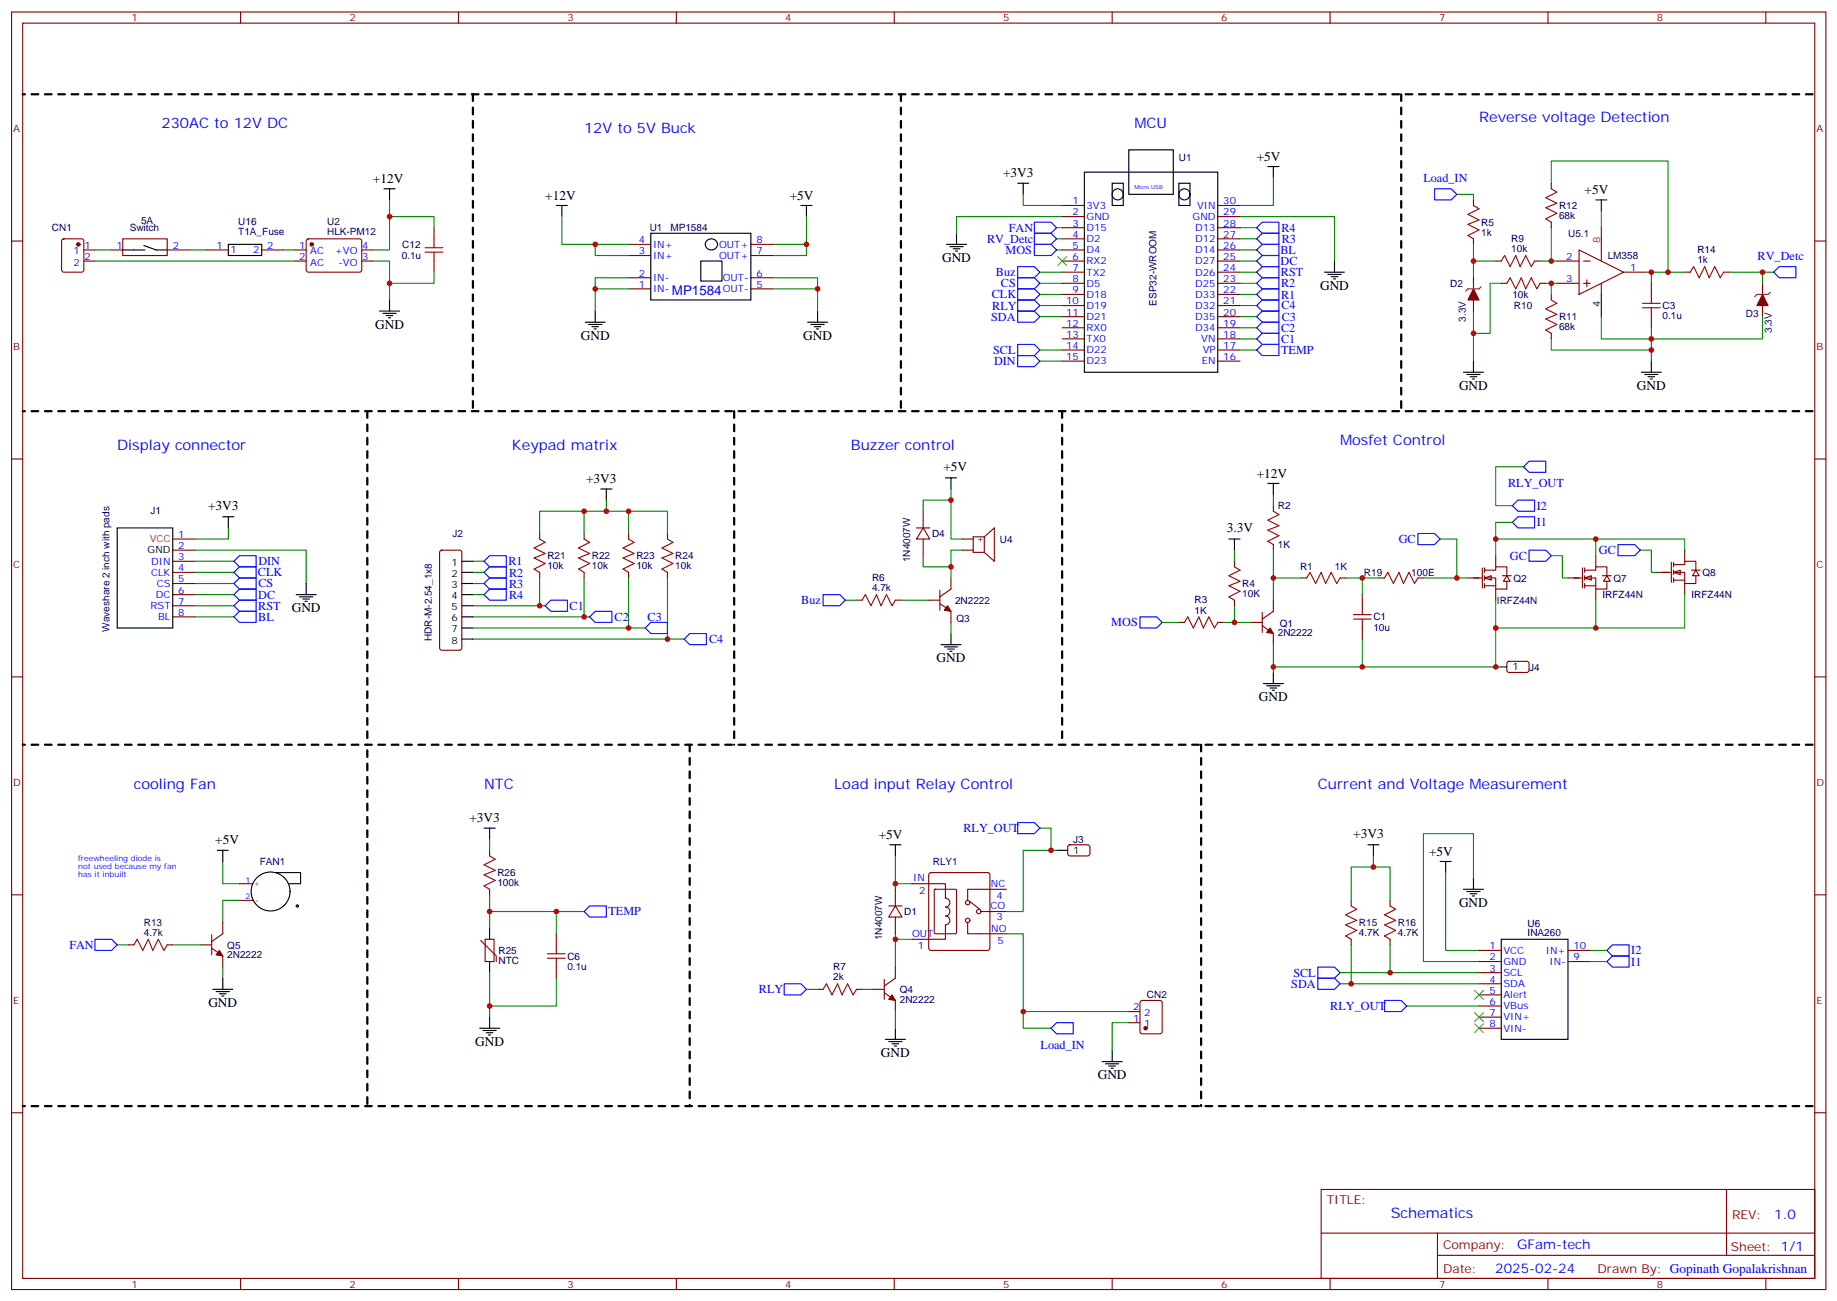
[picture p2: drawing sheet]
<svg xmlns="http://www.w3.org/2000/svg" width="583mm" height="413mm" viewBox="0 0 583 413" stroke-linecap="round" stroke-linejoin="round" font-family="sans-serif">
<g fill="none" stroke="#870000" stroke-width=".35">
<path d="M3.7 3.8h575.7v405.4h-575.7zM7.2 7.3h568.7v398.3h-568.7zM76.3 3.8v3.5M145.5 3.8v3.5M214.6 3.8v3.5M283.8 3.8v3.5M352.9 3.8v3.5M422.1 3.8v3.5M491.2 3.8v3.5M560.4 3.8v3.5M3.7 76.5h3.5M65.4 79.3h7.1"/>
<path d="M83 79.3h7.1M93.6 79.3h3.6M97.4 76l.5-.2h16.5l.4 .7-.1 9.4-.6 .5-16.5-.1-.4-.6v-9.2zM114.8 79.3h3.5M137.7 72.2v3.6M337 79.3h7.1M337 65.2h7.1M337 68.7h7.1M337 72.2h7.1M337 75.8h7.1M386.4 79.3h7.1M386.4 65.2h7.1"/>
<path d="M386.4 68.7h7.1M386.4 72.2h7.1M386.4 75.8h7.1M575.9 76.5h3.5M93.6 82.8h3.6M114.8 82.8h3.5M137.7 82.8v3.6M337 82.8h7.1M337 86.4h7.1M337 89.9h7.1M337 93.4h7.1M337 96.9h7.1"/>
<path d="M386.4 82.8h7.1M386.4 86.4h7.1M386.4 89.9h7.1M386.4 93.4h7.1M386.4 96.9h7.1M337 100.5h7.1M337 104h7.1M337 107.5h7.1M337 111.1h7.1M337 114.6h7.1M386.4 100.5h7.1M386.4 104h7.1"/>
<path d="M386.4 107.5h7.1M386.4 111.1h7.1M386.4 114.6h7.1M3.7 145.6h3.5M575.9 145.6h3.5M54.8 171h7.1M54.8 174.6h7.1M54.8 178.1h7.1M139.7 174.8l.5-.2h5.6l.5 .2 .2 .5v30.3l-.2 .5-.5 .2h-5.6l-.5-.2-.2-.5v-30.3zM171.2 169.3v1.7M185.3 169.3v1.7M199.5 169.3v1.7"/>
<path d="M211.8 169.3v1.7M54.8 181.6h7.1M54.8 185.1h7.1M54.8 188.7h7.1M54.8 192.2h7.1M54.8 195.7h7.1M171.2 181.6v1.8M185.3 181.6v1.8M199.5 181.6v1.8M211.8 181.6v1.8M397 197.5h3.5M400.5 198.5l3.6 2.5v3.5"/>
<path d="M400.5 194.3v6.4M404.1 190.4v3.6l-3.6 2.4M3.7 214.8h3.5M575.9 214.8h3.5M3.7 283.9h3.5M575.9 283.9h3.5M3.7 353.1h3.5M575.9 353.1h3.5M419.2 377.4h156.7v28.2h-156.7zM547.9 377.4v20.9M419.3 391.2h156.4M456.2 398.3h119.5"/>
<path d="M456.2 391.2v14.2M76.3 405.6v3.6M145.5 405.6v3.6M214.6 405.6v3.6M283.8 405.6v3.6M352.9 405.6v3.6M422.1 405.6v3.6M491.2 405.6v3.6M560.4 405.6v3.6"/>
</g>
<g fill="none" stroke="#008700" stroke-width=".35">
<path d="M404.1 56.4v8.8h-10.6M90.1 79.3h3.5M123.6 63.4v15.9h-5.3M324.7 61.7v3.5h12.3M335.3 72.2h1.7M337 68.7h-33.5v5.3M393.5 68.7h30v14.1M393.5 79.3h5.3M393.5 72.2h5.3M393.5 75.8h5.3M118.3 82.8h5.3v12.4M330 93.4h7"/>
<path d="M330 89.9h7M393.5 93.4h5.3M393.5 89.9h5.3M393.5 82.8h5.3M393.5 86.4h5.3M393.5 96.9h5.3M330 114.6h7M393.5 104h5.3M393.5 100.5h5.3M192.4 158.7v3.5M61.9 174.6h35.3v10.5M61.9 178.1h12.3"/>
<path d="M72.5 167.5v3.5h-10.6M150.1 178.1h3.5M171.2 169.3v-7.1h14.1v7.1M185.3 162.2h14.2v7.1M199.5 162.2h12.3v7.1M61.9 195.7h12.3M61.9 192.2h12.3M61.9 188.7h12.3M61.9 185.1h12.3M61.9 181.6h12.3M150.1 199.2h54.7M150.1 195.7h35.2"/>
<path d="M150.1 192.2h22.9M150.1 188.7h3.5M150.1 185.1h3.5M150.1 181.6h3.5M171.2 183.4v8.8M185.3 183.4v12.3h1.8M199.5 183.4v15.8M211.8 183.4v19.4M150.1 202.8h67"/>
</g>
<path d="M134.9 78.6h5.6M137.7 75.8v2.8M134.9 80h5.6M137.7 80v2.8M171.2 171l1.8 1.1-3.5 1.7 3.5 1.8-3.5 1.4 3.5 1.8-3.5 1.8 1.7 1M185.3 171l1.8 1.1-3.5 1.7 3.5 1.8-3.5 1.4 3.5 1.8-3.5 1.8 1.7 1M199.5 171l1.7 1.1-3.5 1.7 3.5 1.8-3.5 1.4 3.5 1.8-3.5 1.8 1.8 1M211.8 171l1.8 1.1-3.6 1.7 3.6 1.8-3.6 1.4 3.6 1.8-3.6 1.8 1.8 1" fill="none" stroke="#a10000" stroke-width=".35"/>
<g fill="none" stroke="#000" stroke-width=".35">
<path d="M121.8 59.9h3.6M123.6 59.9v3.5M322.9 58.1h3.6M324.7 58.1v3.6M344.1 54.6h42.3v63.5h-42.3zM352.9 58.1h3.5v7.1h-3.5zM358.2 47.6h14.1v14.1h-14.1zM374.1 58.1h3.5v7.1h-3.5zM402.3 52.8h3.5M404.1 52.8v3.6M72.5 77.5h10.5v3.6h-10.5zM300.4 77.5h6.3"/>
<path d="M301.4 78.2h4.2M302.5 79h2.1M303.2 79.7h.7M303.5 74v3.5M120.4 98.7h6.4M121.5 99.4h4.2M123.6 95.2v3.5M420.3 86.4h6.3M421.4 87.1h4.2M422.4 87.8h2.1M423.1 88.5h.7M423.5 82.8v3.6"/>
<path d="M122.6 100.1h2.1M123.3 100.8h.7M190.6 155.2h3.6M192.4 155.2v3.5M37.2 167.5h17.6v31.7h-17.6zM70.7 164h3.5M72.5 164v3.5M146.5 178.1h3.6M94 188.7h6.3M95 189.4h4.3M96.1 190.1h2.1M96.8 190.8h.7"/>
<path d="M97.2 185.1v3.6M146.5 181.6h3.6M146.5 185.1h3.6M146.5 188.7h3.6M146.5 192.2h3.6M146.5 195.7h3.6M146.5 199.2h3.6M146.5 202.8h3.6"/>
<circle cx="354.7" cy="61.7" r="1.76"/>
<circle cx="375.8" cy="61.7" r="1.76"/>
</g>
<g fill="none" stroke="#00f" stroke-width=".35">
<path d="M400.5 77.5h5.3v3.6h-5.3l-1.7-1.8zM322.9 91.7h5.3l1.8 1.7-1.8 1.8h-5.3zM322.9 88.1h5.3l1.8 1.8-1.8 1.8h-5.3zM400.5 81.1h5.3v3.5h-5.3l-1.7-1.8zM400.5 84.6h5.3v3.5h-5.3l-1.7-1.7zM322.9 112.8h5.3l1.8 1.8-1.8 1.7h-5.3zM398.8 104l1.7-1.8h5.3v3.6h-5.3zM74.2 178.1l1.8-1.8h5.3v3.5h-5.3zM153.6 178.1l1.8-1.8h5.3v3.5h-5.3zM74.2 195.7l1.8-1.7h5.3v3.5h-5.3zM74.2 192.2l1.8-1.8h5.3v3.6h-5.3zM74.2 188.7l1.8-1.8h5.3v3.5h-5.3z"/>
<path d="M74.2 185.1l1.8-1.7h5.3v3.5h-5.3zM74.2 181.6l1.8-1.8h5.3v3.6h-5.3zM153.6 188.7l1.8-1.8h5.3v3.5h-5.3zM153.6 185.1l1.8-1.7h5.3v3.5h-5.3zM153.6 181.6l1.8-1.8h5.3v3.6h-5.3zM173 192.2l1.8-1.8h5.3v3.6h-5.3zM187.1 195.7l1.8-1.7h5.3v3.5h-5.3zM204.8 199.2l1.7-1.7h5.3v3.5h-5.3zM217.1 202.8l1.8-1.8h5.3v3.5h-5.3z"/>
</g>
<g fill="#870000" stroke="#870000" stroke-width=".35">
<path d="M403 199.2l1.1 1.8-2.1-.3z"/>
<circle cx="98.9" cy="77.5" r=".53"/>
</g>
<g fill="#fff" stroke="#870000" stroke-width=".35">
<path d="M471.1 183.4l2.1-.7v1.4z"/>
<path d="M478.2 182.7l1 1.7h-2.1z"/>
</g>
<g fill="none" stroke="#870000" stroke-width=".35">
<path d="M492.3 58.1v1.8M467.6 63.4v1.8M467.6 75.8v1.7M492.3 70.5v1.7M501.1 79.3l14.1 7.1-14.1 7zM508.1 79.3v3.5M467.6 88.1v3.6M467.6 95.2v3.5M474.6 82.8h1.8M476.4 89.9h1.8M487 82.8h1.7M488.7 89.9h1.8"/>
<path d="M492.3 93.4v1.8M494 82.8h7.1M494 89.9h7.1M502.5 82.8h2.1M502.5 89.9h2.1M503.6 88.8v2.1M508.1 89.9v3.5M515.2 86.4h7.1M524 89.9v3.5M534.6 86.4h1.8M546.9 86.4h1.8M559.3 89.9v3.5"/>
<path d="M559.3 96.9v3.6M492.3 105.8v1.7M524 100.5v3.5M305.3 174.6h3.5M305.3 171h3.5M312.3 170.3h-3.5v5h3.5M312.3 170.3v5M312.3 170.3l3.2-2.8v10.6l-3.2-2.8M391.7 178.1v1.7M404.1 160.4v1.8M404.1 172.8v1.8M474.6 176.3v3.5"/>
<path d="M271.8 190.4h1.7M284.1 190.4h1.8M294.7 190.4h3.5M298.2 191.5l3.6 2.5v3.5M298.2 187.3v6.3M301.8 183.4v3.5l-3.6 2.5M374.1 197.5h1.7M386.4 197.5h1.8M391.7 190.4v1.8M412.9 183.4h1.8M425.2 183.4h1.8M432.3 188.7v3.5"/>
<path d="M432.3 199.2v3.6M437.6 183.4h1.7M449.9 183.4h1.8M465.8 183.4h4.6M470.4 180.2v6.3M471.1 180.9h3.5v-1.1h3.6v2.9M471.1 183.4h3.5v3.5h3.6v-2.5M471.1 185.8h3.5M471.1 180.2v1.4M471.1 182.7v1.4M471.1 185.1v1.4M474.6 186.9v3.5"/>
<path d="M476.7 182.7h2.9M478.4 210l.5-.2 5.9 .1 .4 .6-.1 2.4-.6 .5-5.9-.1-.4-.6v-2.2zM155.4 269.8v1.8M294.9 277.1l.5-.2h18l.5 .2 .2 .5v23.2l-.2 .5-.5 .3h-18l-.5-.3-.2-.5v-23.2zM339 268.2l.5-.2 5.9 .1 .5 .6-.1 2.4-.6 .5-6-.1-.4-.6v-2.2zM40.7 299.8h1.8M53.1 299.8h1.7M63.6 299.8h3.6M67.2 296.6v6.4M70.7 292.7v3.6l-3.5 2.4M76 280.4h4.2M76 285.7h4.2"/>
<path d="M152.5 298.4l5 4.9v1.8M154 298h2.8v7.1h-2.8zM155.4 282.2v1.7M176.5 296.3v3.5M282 287.4h4.2M284.1 287.4l2.1 3.6h-4.2zM284.1 282.2v5.2M284.1 291v5.3M289.4 280.4h10.6v4.6a1.41 1.41 0 0 1 1.4 1.4 1.41 1.41 0 0 1-1.4 1.4 1.41 1.41 0 0 1 1.4 1.4 1.41 1.41 0 0 1-1.4 1.4 1.41 1.41 0 0 1 1.4 1.4 1.41 1.41 0 0 1-1.4 1.4v4.6h-10.6M307.1 292.7v3.6h12.3M307.8 286l3.1 2.5M311.3 289.2h8.1"/>
<path d="M319.4 282.2h-12.3v3.5M428.8 285.7v1.7M428.8 298v1.8M441.1 285.7v1.7M441.1 298v1.8M67.2 300.8l3.5 2.5v3.5M176.5 306.8v3.6M259.4 313.9h1.8M271.8 313.9h1.7M277.1 313.9h3.5M280.6 315l3.5 2.4v3.6M280.6 310.7v6.4"/>
<path d="M284.1 306.8v3.6l-3.5 2.4M469.3 301.6h7.1M469.3 305.1h7.1M469.3 308.6h7.1M469.3 312.1h7.1M469.3 315.7h7.1M469.3 319.2h7.1M497.6 301.6h7M497.6 305.1h7M469.3 322.7h7.1M469.3 326.2h7.1"/>
<circle cx="307.1" cy="292" r=".71"/>
<circle cx="307.1" cy="286.4" r=".71"/>
<circle cx="310.6" cy="289.2" r=".71"/>
</g>
<g fill="none" stroke="#a10000" stroke-width=".35">
<path d="M492.3 59.9l1.7 1.1-3.5 1.7 3.5 1.8-3.5 1.4 3.5 1.8-3.5 1.7 1.8 1.1M467.6 65.2l1.7 1.1-3.5 1.7 3.5 1.8-3.5 1.4 3.5 1.8-3.5 1.7 1.8 1.1M476.4 82.8l1-1.7 1.8 3.5 1.8-3.5 1.4 3.5 1.8-3.5 1.7 3.5 1.1-1.8M478.2 89.9l1-1.8 1.8 3.6 1.7-3.6 1.5 3.6 1.7-3.6 1.8 3.6 1-1.8M492.3 95.2l1.7 1-3.5 1.8 3.5 1.8-3.5 1.4 3.5 1.7-3.5 1.8 1.8 1.1M521.2 97.6h5.6M521.2 96.2h5.6M524 93.4v2.8M524 97.6v2.9M536.4 86.4l1-1.8 1.8 3.5 1.7-3.5 1.5 3.5 1.7-3.5 1.8 3.5 1-1.7M391.7 179.8l1.8 1.1-3.5 1.8 3.5 1.7-3.5 1.4 3.5 1.8-3.5 1.8 1.7 1M404.1 162.2l1.7 1.1-3.5 1.7 3.5 1.8-3.5 1.4 3.5 1.8-3.5 1.7 1.8 1.1"/>
<path d="M273.5 190.4l1.1-1.7 1.8 3.5 1.7-3.5 1.4 3.5 1.8-3.5 1.8 3.5 1-1.8M375.8 197.5l1.1-1.8 1.8 3.5 1.7-3.5 1.4 3.5 1.8-3.5 1.8 3.5 1-1.7M414.7 183.4l1-1.8 1.8 3.5 1.7-3.5 1.5 3.5 1.7-3.5 1.8 3.5 1-1.7M429.5 196.4h5.6M429.5 195h5.6M432.3 192.2v2.8M432.3 196.4v2.8M439.3 183.4l1.1-1.8 1.8 3.5 1.7-3.5 1.4 3.5 1.8-3.5 1.8 3.5 1-1.7M155.4 271.6l1.7 1-3.5 1.8 3.5 1.8-3.5 1.4 3.5 1.7-3.5 1.8 1.8 1.1M42.5 299.8l1-1.8 1.8 3.6 1.8-3.6 1.4 3.6 1.7-3.6 1.8 3.6 1.1-1.8M176.5 299.8v2.8M428.8 287.4l1.7 1.1-3.5 1.8 3.5 1.7-3.5 1.4 3.5 1.8-3.5 1.8 1.8 1"/>
<path d="M441.1 287.4l1.8 1.1-3.6 1.8 3.6 1.7-3.6 1.4 3.6 1.8-3.6 1.8 1.8 1M173.7 304h5.7M173.7 302.6h5.7M176.5 304v2.8M261.2 313.9l1.1-1.8 1.7 3.6 1.8-3.6 1.4 3.6 1.8-3.6 1.7 3.6 1.1-1.8"/>
</g>
<g fill="none" stroke="#008700" stroke-width=".35">
<path d="M492.3 58.1v-7h37v35.3M123.6 68.7h14.1v3.5M335.3 75.8h1.7M335.3 79.3h1.7M462.3 61.7h5.3v1.7M467.6 77.5v10.6M492.3 72.2v10.6M508.1 67v5.2M137.7 86.4v3.5h-14.1M330 86.4h7M330 96.9h7M467.6 98.7v15.9"/>
<path d="M467.6 82.8h7M476.4 89.9h-3.5v15.9h-5.3M488.7 82.8h5.3M490.5 89.9h3.5M492.3 89.9v3.5M522.3 86.4h12.3M524 86.4v3.5M548.7 86.4h10.6v3.5M559.3 86.4h3.5M330 111.1h7M330 100.5h7M393.5 111.1h5.3"/>
<path d="M393.5 107.5h5.3M492.3 107.5v3.6h31.7M508.1 100.5v7h51.2v-7M524 104v10.6M301.8 155.2v15.8h3.5M404.1 156.9v3.5M483.4 148.1h-8.8v12.3h5.3M305.3 174.6h-3.5v8.8M391.7 174.6v3.5M404.1 174.6v15.8M479.9 165.7h-5.3v10.6M268.3 190.4h3.5"/>
<path d="M285.9 190.4h8.8M301.8 197.5v3.5M368.8 197.5h5.3M388.2 197.5h8.8M391.7 192.2v5.3M404.1 183.4h8.8M427 183.4h5.3v5.3M432.3 183.4h5.3M451.7 183.4h14.1M474.6 190.4v21.2h-42.3M404.1 204.5v8.9M432.3 202.8v8.8h-28.2"/>
<path d="M70.7 273.3v7.1h5.3M155.4 266.3v3.5M284.1 271.6v8.8M330 262.7h3.5v7.1M335.3 269.8h-10.6v19.4h-5.3M435.8 271.6v3.5h-7v10.6M435.8 275.1h5.3v10.6M458.8 276.9v24.7h10.5M467.6 278.6v-14.1h-15.9v40.6h17.6M37.2 299.8h3.5M54.8 299.8h8.8M76 285.7h-5.3v7"/>
<path d="M155.4 289.2h29.9M155.4 283.9v10.6M176.5 289.2v7.1M284.1 296.3v1.7M289.4 298h-5.3v8.8M289.4 280.4h-5.3v1.8M319.4 296.3h5.3v29.9h8.8M428.8 299.8v12.3M441.1 299.8v8.8M70.7 306.8v3.6M155.4 308.6v14.1M176.5 310.4v8.8h-21.1"/>
<path d="M255.9 313.9h3.5M273.5 313.9h3.6M425.2 308.6h44.1M425.2 312.1h44.1M446.4 319.2h22.9M504.6 305.1h5.3M504.6 301.6h5.3M284.1 321v5.2"/>
</g>
<g fill="none" stroke="#000" stroke-width=".35">
<path d="M506.4 63.4h3.5M508.1 63.4v3.6M508.1 93.4v7.1M464.4 118.1h6.3M465.5 118.8h4.2M466.5 119.5h2.1M467.6 114.6v3.5M520.8 118.1h6.4M521.9 118.8h4.2M523 119.5h2.1M524 114.6v3.5M467.2 120.2h.7"/>
<path d="M523.7 120.2h.7M300 151.6h3.5M301.8 151.6v3.6M390 171h3.5M391.7 171v3.6M298.6 204.5h6.3M299.6 205.2h4.3M300.7 206h2.1M301.4 206.7h.7M301.8 201v3.5M400.9 216.9h6.3M402 217.6h4.2"/>
<path d="M403 218.3h2.1M403.7 219h.7M404.1 213.4v3.5M474.6 211.6h3.6M68.9 269.8h3.6M70.7 269.8v3.5M87.6 276.9h7.8v3.5h-3.9M153.6 262.7h3.5M155.4 262.7v3.6M282.4 268h3.5M284.1 268v3.6M335.3 269.8h3.5"/>
<path d="M434.1 268h3.5M435.8 268v3.6M457 273.3h3.5M458.8 273.3v3.6M467.6 278.6v3.6M155.4 294.5v3.5M464.4 282.2h6.3M465.5 282.9h4.2M466.5 283.6h2.1M467.2 284.3h.7M476.4 298h21.2v31.8h-21.2zM67.5 313.9h6.4"/>
<path d="M68.6 314.6h4.2M69.6 315.3h2.2M70.3 316h.7M70.7 310.4v3.5M155.4 305.1v3.5M152.2 326.2h6.3M153.2 327h4.3M154.3 327.7h2.1M155 328.4h.7M155.4 322.7v3.5M281 329.8h6.3M282 330.5h4.2"/>
<path d="M283.1 331.2h2.1M283.8 331.9h.7M284.1 326.2v3.6"/>
<circle cx="85.9" cy="282.9" r="6.2"/>
<circle cx="94.3" cy="287.4" r=".35"/>
</g>
<g fill="none" stroke="#00f" stroke-width=".35">
<path d="M455.2 59.9h5.3l1.8 1.8-1.8 1.7h-5.3zM328.2 77.5h5.3l1.8 1.8-1.8 1.8h-5.3zM328.2 74h5.3l1.8 1.8-1.8 1.7h-5.3zM328.2 70.5h5.3l1.8 1.7-1.8 1.8h-5.3zM400.5 70.5h5.3v3.5h-5.3l-1.7-1.8zM400.5 74h5.3v3.5h-5.3l-1.7-1.7zM322.9 95.2h5.3l1.8 1.7-1.8 1.8h-5.3zM322.9 84.6h5.3l1.8 1.8-1.8 1.7h-5.3zM322.9 98.7h5.3l1.8 1.8-1.8 1.7h-5.3zM398.8 93.4l1.7-1.7h5.3v3.5h-5.3zM398.8 96.9l1.7-1.7h5.3v3.5h-5.3zM398.8 89.9l1.7-1.8h5.3v3.6h-5.3z"/>
<path d="M562.8 86.4l1.8-1.8h5.3v3.5h-5.3zM322.9 109.3h5.3l1.8 1.8-1.8 1.7h-5.3zM398.8 100.5l1.7-1.8h5.3v3.5h-5.3zM400.5 105.8h5.3v3.5h-5.3l-1.7-1.8zM400.5 109.3h5.3v3.5h-5.3l-1.7-1.7zM483.4 148.1l1.8-1.8h5.3v3.6h-5.3zM479.9 160.4l1.8-1.7h5.3v3.5h-5.3zM479.9 165.7l1.8-1.7h5.3v3.5h-5.3zM261.2 188.7h5.3l1.8 1.7-1.8 1.8h-5.3zM361.7 195.7h5.3l1.8 1.8-1.8 1.7h-5.3zM322.9 261h5.3l1.8 1.7-1.8 1.8h-5.3zM30.1 298h5.3l1.8 1.8-1.8 1.8h-5.3z"/>
<path d="M185.3 289.2l1.8-1.8h5.3v3.6h-5.3zM248.8 312.1h5.3l1.8 1.8-1.8 1.8h-5.3zM418.2 306.8h5.3l1.7 1.8-1.7 1.8h-5.3zM418.2 310.4h5.3l1.7 1.7-1.7 1.8h-5.3zM439.3 317.4h5.3l1.8 1.8-1.8 1.8h-5.3zM509.9 301.6l1.8-1.8h5.3v3.5h-5.3zM509.9 305.1l1.8-1.8h5.3v3.5h-5.3zM333.5 326.2l1.8-1.7h5.3v3.5h-5.3z"/>
</g>
<g fill="#870000" stroke="#870000" stroke-width=".35">
<path d="M300.7 192.2l1.1 1.8-2.2-.4z"/>
<path d="M283.1 315.7l1 1.7-2.1-.3z"/>
<path d="M69.6 301.6l1.1 1.7-2.1-.3z"/>
<path d="M467.6 91.7l1.7 3.5h-3.5z"/>
<path d="M559.3 93.4l1.8 3.5h-3.6z"/>
</g>
<path d="M296.5 282.3l.3-.1h6.4l.3 .1v13.6l-.2 .3-6.5 .1-.3-.2z" fill="none" stroke="#870f00" stroke-width=".35"/>
<path d="M508.1 72.2v7.1" fill="none" stroke="#f00" stroke-width=".35"/>
<path d="M470 90.9l-.7 .8h-3.5l-.7 .7M561.8 92.7l-.7 .7h-3.6l-.7 .7" fill="none" stroke="#8c2424" stroke-width=".35"/>
<path d="M467.9 314.3l2.8 2.8M470.7 314.3l-2.8 2.8M467.9 321.3l2.8 2.8M467.9 324.8l2.8 2.9M470.7 321.3l-2.8 2.8M470.7 324.8l-2.8 2.9" fill="none" stroke="#3c3" stroke-width=".35"/>
<g fill="#fff" stroke="#870000" stroke-width=".35">
<path d="M502.8 183.4l2.2-.7v1.4z"/>
<path d="M509.9 182.7l1.1 1.7h-2.2z"/>
</g>
<path d="M506.4 176.3v3.5M497.6 183.4h4.5M502.1 180.2v6.3M502.8 180.9h3.6v-1.1h3.5v2.9M502.8 183.4h3.6v3.5h3.5v-2.5M502.8 185.8h3.6M502.8 180.2v1.4M502.8 182.7v1.4M502.8 185.1v1.4M506.4 186.9v3.5M508.5 182.7h2.8" fill="none" stroke="#870000" stroke-width=".35"/>
<g fill="#fff" stroke="#870000" stroke-width=".35">
<path d="M531.1 181.6l2.1-.7v1.4z"/>
<path d="M538.1 180.9l1.1 1.8h-2.1z"/>
</g>
<g fill="none" stroke="#870000" stroke-width=".35">
<path d="M19.8 76l.4-.2h5.7l.6 .4 .1 9.5-.5 .6-5.9 .1-.6-.5-.1-9.4zM26.6 79.3h3.5M35.4 79.3h3.5M38.9 75.8h14.2v5.3h-14.2zM53.1 79.3h7M199.5 77.5h7M238.3 77.5h7M26.6 82.8h3.5M199.5 81.1h7M199.5 88.1h7M199.5 91.7h7M238.3 81.1h7"/>
<path d="M238.3 88.1h7M238.3 91.7h7M290.8 167.5h4.3M292.9 167.5l2.2 3.5h-4.3zM292.9 162.2v5.3M292.9 171v5.3M530.4 178.4v6.4M531.1 179.1h3.5v-1h3.5v2.8M531.1 178.4v1.4M534.6 174.6v3.5M525.8 181.6h4.6M531.1 181.6h3.5v3.5h3.5v-2.4"/>
<path d="M531.1 184.1h3.5M531.1 180.9v1.4M531.1 183.4v1.4M534.6 185.1v3.6M536.7 180.9h2.8M362 317.6l.4-.2h5.7l.6 .5 .1 9.4-.5 .7h-5.9l-.6-.4-.1-9.5zM358.2 324.5h3.5M358.2 321h3.5"/>
</g>
<g fill="none" stroke="#008700" stroke-width=".35">
<path d="M30.1 79.3h5.3M60.1 79.3h5.3M178.3 68.7v8.8h21.2M188.9 77.5v3.6h10.6M245.3 77.5h10.6M255.9 68.7v12.4h-10.6M30.1 82.8h63.5M188.9 91.7h10.6M199.5 88.1h-10.6v10.6M245.3 88.1h14.1v10.6M245.3 91.7h14.1M301.8 158.7h-8.9v3.5"/>
<path d="M292.9 176.3v3.5h8.9M457 171h5.3v12.4M474.6 171h31.8v5.3M492.3 176.3h3.5v7.1h1.8M506.4 171h28.2v3.6M520.5 174.6h3.5v7h1.8M506.4 190.4v8.8h-31.8M534.6 188.7v10.5h-28.2M324.7 321h33.5M358.2 324.5h-5.3v8.8"/>
</g>
<path d="M449.9 169.3h5.3l1.8 1.7-1.8 1.8h-5.3zM485.2 174.6h5.3l1.8 1.7-1.8 1.8h-5.3zM513.4 172.8h5.3l1.8 1.8-1.8 1.7h-5.3z" fill="none" stroke="#00f" stroke-width=".35"/>
<g fill="none" stroke="#000" stroke-width=".35">
<path d="M38.9 79.3h7.1M45.6 77.9l3.9 1.4h3.6M176.5 65.2h3.6M178.3 65.2v3.5M206.5 74h31.8v21.2h-31.8zM224.4 76.3a1.89 1.89 0 0 1 2.7-.1 1.89 1.89 0 0 1 0 2.7 1.89 1.89 0 0 1-2.7-.1 1.65 1.65 0 0 1 0-2.5zM254.1 65.2h3.6M255.9 65.2v3.5M188.9 98.7v3.5M222.4 82.8h6.7v6.4h-6.7zM259.4 98.7v3.5M185.7 102.2h6.4"/>
<path d="M186.8 102.9h4.2M187.8 103.6h2.1M188.5 104.4h.7M256.3 102.2h6.3M257.3 102.9h4.2M258.4 103.6h2.1M259.1 104.4h.7M402.3 153.4h3.5M404.1 153.4v3.5M349.7 336.8h6.4M350.8 337.5h4.2M351.9 338.2h2.1"/>
<path d="M352.6 338.9h.7M352.9 333.3v3.5"/>
</g>
<path d="M335.6 81.4l2.9 2.8M338.5 81.4l-2.9 2.8" fill="none" stroke="#3c3" stroke-width=".35"/>
<g fill="#870000" stroke="#870000" stroke-width=".35">
<circle cx="24.8" cy="77.5" r=".53"/>
<circle cx="363.5" cy="326.2" r=".53"/>
</g>
<g fill="none" stroke="#000" stroke-width=".71" stroke-dasharray="2.1 2.1">
<path d="M150.1 29.9v100.6M285.9 29.9v100.6M444.6 29.9v100.6M575.2 29.9h-568M116.6 130.5v105.8M233 130.5v105.8M337 130.5v105.8M575.2 130.5h-568M116.6 238.1v112.8M218.9 236.3v114.6M381.1 236.3v114.6M575.2 236.3h-568"/>
<path d="M575.2 350.9h-568"/>
</g>
<g fill="#c00">
<circle cx="211.8" cy="202.8" r=".88"/>
<circle cx="199.5" cy="199.2" r=".88"/>
<circle cx="171.2" cy="192.2" r=".88"/>
<circle cx="185.3" cy="162.2" r=".88"/>
<circle cx="199.5" cy="162.2" r=".88"/>
<circle cx="192.4" cy="162.2" r=".88"/>
<circle cx="391.7" cy="197.5" r=".88"/>
<circle cx="284.1" cy="298" r=".88"/>
<circle cx="284.1" cy="280.4" r=".88"/>
<circle cx="333.5" cy="269.8" r=".88"/>
<circle cx="524" cy="107.5" r=".88"/>
<circle cx="467.6" cy="82.8" r=".88"/>
<circle cx="467.6" cy="105.8" r=".88"/>
<circle cx="492.3" cy="89.9" r=".88"/>
<circle cx="524" cy="111.1" r=".88"/>
<circle cx="492.3" cy="82.8" r=".88"/>
<circle cx="524" cy="86.4" r=".88"/>
<circle cx="529.3" cy="86.4" r=".88"/>
<circle cx="559.3" cy="86.4" r=".88"/>
<circle cx="155.4" cy="289.2" r=".88"/>
<circle cx="155.4" cy="319.2" r=".88"/>
<circle cx="176.5" cy="289.2" r=".88"/>
<circle cx="428.8" cy="312.1" r=".88"/>
<circle cx="441.1" cy="308.6" r=".88"/>
<circle cx="435.8" cy="275.1" r=".88"/>
<circle cx="123.6" cy="89.9" r=".88"/>
<circle cx="123.6" cy="68.7" r=".88"/>
<circle cx="474.6" cy="211.6" r=".88"/>
<circle cx="474.6" cy="171" r=".88"/>
<circle cx="506.4" cy="171" r=".88"/>
<circle cx="474.6" cy="199.2" r=".88"/>
<circle cx="506.4" cy="199.2" r=".88"/>
<circle cx="404.1" cy="183.4" r=".88"/>
<circle cx="404.1" cy="211.6" r=".88"/>
<circle cx="432.3" cy="211.6" r=".88"/>
<circle cx="432.3" cy="183.4" r=".88"/>
<circle cx="462.3" cy="183.4" r=".88"/>
<circle cx="185.3" cy="195.7" r=".88"/>
<circle cx="188.9" cy="77.5" r=".88"/>
<circle cx="188.9" cy="91.7" r=".88"/>
<circle cx="259.4" cy="91.7" r=".88"/>
<circle cx="255.9" cy="77.5" r=".88"/>
<circle cx="301.8" cy="158.7" r=".88"/>
<circle cx="301.8" cy="179.8" r=".88"/>
<circle cx="324.7" cy="321" r=".88"/>
</g>
<g font-size="4.6" fill="#00f">
<text x="51.3" y="40.5">230AC to 12V DC</text>
<text x="360" y="40.5">MCU</text>
<text x="469.3" y="38.7">Reverse voltage Detection</text>
<text x="185.3" y="42.3">12V to 5V Buck</text>
<text x="37.2" y="142.8">Display connector</text>
<text x="162.4" y="142.8">Keypad matrix</text>
<text x="270" y="142.8">Buzzer control</text>
<text x="425.2" y="141">Mosfet Control</text>
<text x="42.5" y="250.4">cooling Fan</text>
<text x="153.6" y="250.4">NTC</text>
<text x="264.7" y="250.4">Load input Relay Control</text>
<text x="418.2" y="250.4">Current and Voltage Measurement</text>
<text x="441.3" y="386.4">Schematics</text>
</g>
<g font-size="4.2">
<text x="398.8" y="51.1">+5V</text>
<text x="118.3" y="58.1">+12V</text>
<text x="318.3" y="56.1">+3V3</text>
<text x="173" y="63.4">+12V</text>
<text x="250.6" y="63.4">+5V</text>
<text x="502.8" y="61.7">+5V</text>
<text x="298.9" y="83.2">GND</text>
<text x="418.9" y="92">GND</text>
<text x="119" y="104.4">GND</text>
<text x="184.3" y="107.9">GND</text>
<text x="254.8" y="107.9">GND</text>
<text x="463" y="123.8">GND</text>
<text x="519.4" y="123.8">GND</text>
<text x="299.4" y="149.5">+5V</text>
<text x="186" y="153.1">+3V3</text>
<text x="398.8" y="151.6">+12V</text>
<text x="66" y="162">+3V3</text>
<text x="389.3" y="168.9">3.3V</text>
<text x="92.6" y="194.3">GND</text>
<text x="297.2" y="210.2">GND</text>
<text x="399.5" y="222.5">GND</text>
<text x="148.9" y="260.7">+3V3</text>
<text x="68.3" y="267.7">+5V</text>
<text x="278.8" y="266.3">+5V</text>
<text x="429.4" y="266">+3V3</text>
<text x="453.5" y="271.6">+5V</text>
<text x="463" y="287.8">GND</text>
<text x="66.1" y="319.5">GND</text>
<text x="150.8" y="331.9">GND</text>
<text x="279.5" y="335.4">GND</text>
<text x="348.3" y="342.5">GND</text>
</g>
<g font-size="4.2" fill="#00f">
<text x="213.2" y="93.5">MP1584</text>
<text x="563" y="386.7">1.0</text>
<text x="481.4" y="396.2">GFam-tech</text>
<text x="474.5" y="404">2025-02-24</text>
</g>
<g font-size="3.9" fill="#00f">
<text x="451.7" y="57.6">Load_IN</text>
<text x="313.2" y="77">RV_Detc</text>
<text x="320.1" y="73.5">FAN</text>
<text x="406.7" y="73.6">R4</text>
<text x="406.7" y="77.1">R3</text>
<text x="319.1" y="80.5">MOS</text>
<text x="406.3" y="80.4">BL</text>
<text x="406.4" y="84">DC</text>
<text x="557.7" y="82.4">RV_Detc</text>
<text x="316" y="87.6">Buz</text>
<text x="406.5" y="87.7">RST</text>
<text x="314.7" y="94.6">CLK</text>
<text x="317.6" y="91.2">CS</text>
<text x="406.5" y="94.8">R1</text>
<text x="406.5" y="91.1">R2</text>
<text x="314.5" y="101.7">SDA</text>
<text x="314.9" y="98.2">RLY</text>
<text x="406.7" y="98.2">C4</text>
<text x="406.7" y="101.7">C3</text>
<text x="406.5" y="105.2">C2</text>
<text x="315.2" y="112.3">SCL</text>
<text x="406.5" y="112.3">TEMP</text>
<text x="406.5" y="108.7">C1</text>
<text x="315.4" y="115.8">DIN</text>
<text x="478.6" y="154.6">RLY_OUT</text>
<text x="487.7" y="161.7">I2</text>
<text x="487.7" y="167">I1</text>
<text x="443.9" y="172.3">GC</text>
<text x="82" y="179.3">DIN</text>
<text x="161.4" y="179.3">R1</text>
<text x="479.1" y="177.6">GC</text>
<text x="507.4" y="175.8">GC</text>
<text x="81.8" y="182.9">CLK</text>
<text x="161.5" y="183">R2</text>
<text x="82" y="189.9">DC</text>
<text x="82" y="186.4">CS</text>
<text x="161.5" y="190">R4</text>
<text x="161.5" y="186.5">R3</text>
<text x="254.3" y="191.7">Buz</text>
<text x="81.9" y="197">BL</text>
<text x="81.9" y="193.5">RST</text>
<text x="180.8" y="193.5">C1</text>
<text x="195" y="197.1">C2</text>
<text x="205.5" y="197">C3</text>
<text x="352.7" y="198.7">MOS</text>
<text x="225" y="204.1">C4</text>
<text x="305.7" y="264">RLY_OUT</text>
<text x="193.1" y="290.4">TEMP</text>
<text x="22" y="301.1">FAN</text>
<text x="517.7" y="302.8">I2</text>
<text x="410.4" y="309.9">SCL</text>
<text x="517.7" y="306.4">I1</text>
<text x="240.8" y="315.2">RLY</text>
<text x="409.8" y="313.4">SDA</text>
<text x="422.1" y="320.4">RLY_OUT</text>
<text x="330.2" y="332.8">Load_IN</text>
</g>
<g font-size="3.9" fill="#800">
<text x="421" y="382">TITLE:</text>
<text x="549.6" y="386.7">REV:</text>
<text x="457.9" y="396.2">Company:</text>
<text x="549.3" y="396.8">Sheet: 1/1</text>
<text x="457.9" y="403.9">Date:</text>
<text x="506.9" y="403.9">Draw</text>
<text x="517.1" y="403.9">n By: Gopinath Gopalakrishnan</text>
</g>
<g font-size="3.2" fill="#800">
<text x="41.8" y="6.8">1</text>
<text x="110.9" y="6.8">2</text>
<text x="180.1" y="6.8">3</text>
<text x="249.2" y="6.8">4</text>
<text x="318.3" y="6.8">5</text>
<text x="387.5" y="6.8">6</text>
<text x="456.6" y="6.8">7</text>
<text x="525.8" y="6.8">8</text>
<text x="4.2" y="41.9">A</text>
<text x="576.4" y="41.9">A</text>
<text x="4.2" y="111.1">B</text>
<text x="576.4" y="111.1">B</text>
<text x="4.2" y="180.2">C</text>
<text x="576.4" y="180.2">C</text>
<text x="4.2" y="249.3">D</text>
<text x="576.4" y="249.3">D</text>
<text x="4.2" y="318.5">E</text>
<text x="576.4" y="318.5">E</text>
<text x="41.8" y="408.6">1</text>
<text x="110.9" y="408.6">2</text>
<text x="180.1" y="408.6">3</text>
<text x="249.2" y="408.6">4</text>
<text x="318.3" y="408.6">5</text>
<text x="387.5" y="408.6">6</text>
<text x="456.6" y="408.6">7</text>
<text x="525.8" y="408.6">8</text>
</g>
<g font-size="3.2" fill="#000080">
<text x="374.1" y="51.1">U1</text>
<text x="44.7" y="71.2">5A</text>
<text x="75.6" y="71.3">U16</text>
<text x="103.8" y="71.5">U2</text>
<text x="470" y="71.6">R5</text>
<text x="494.7" y="69.5">68k</text>
<text x="494.7" y="66.3">R12</text>
<text x="16.5" y="73.3">CN1</text>
<text x="41.2" y="73.4">Switch</text>
<text x="75.6" y="74.4">T1A_Fuse</text>
<text x="103.8" y="74.6">HLK-PM12</text>
<text x="206.2" y="73.4">U1</text>
<text x="212.7" y="73.3">MP1584</text>
<text x="470" y="74.8">1k</text>
<text x="479.6" y="76.9">R9</text>
<text x="497.6" y="75.1">U5.1</text>
<text x="127.5" y="82.2">0.1u</text>
<text x="127.6" y="78.7">C12</text>
<text x="479.6" y="80">10k</text>
<text x="510.2" y="82.2">LM358</text>
<text x="538.6" y="83.5">1k</text>
<text x="538.6" y="80.4">R14</text>
<text x="460.2" y="91">D2</text>
<text x="479.9" y="94.5">10k</text>
<text x="367" y="96.9" transform="rotate(-90 367 96.9)">ESP32-WROOM</text>
<text x="480.4" y="98.1">R10</text>
<text x="494.7" y="101.6">R11</text>
<text x="527.5" y="101.2">0.1u</text>
<text x="527.5" y="98.1">C3</text>
<text x="554" y="100.5">D3</text>
<text x="465.2" y="102.1" transform="rotate(-90 465.2 102.1)">3.3V</text>
<text x="494.7" y="104.8">68k</text>
<text x="562.2" y="105.6" transform="rotate(-90 562.2 105.6)">3.3V</text>
<text x="405.5" y="161.6">R2</text>
<text x="47.8" y="163.1">J1</text>
<text x="143.5" y="170.4">J2</text>
<text x="295.8" y="170.4">D4</text>
<text x="317.3" y="172.2">U4</text>
<text x="405.5" y="173.9">1K</text>
<text x="173.7" y="177.5">R21</text>
<text x="187.8" y="177.5">R22</text>
<text x="201.9" y="177.5">R23</text>
<text x="214.3" y="177.5">R24</text>
<text x="288.8" y="178.4" transform="rotate(-90 288.8 178.4)">1N4007W</text>
<text x="173.7" y="180.7">10k</text>
<text x="187.8" y="180.7">10k</text>
<text x="201.9" y="180.7">10k</text>
<text x="214.3" y="180.7">10k</text>
<text x="276.7" y="184.5">R6</text>
<text x="412.6" y="181">R1</text>
<text x="423.6" y="181">1K</text>
<text x="432.8" y="182.8">R19</text>
<text x="447.9" y="182.8">100E</text>
<text x="480.3" y="184.5">Q2</text>
<text x="512" y="184.5">Q7</text>
<text x="540.2" y="182.8">Q8</text>
<text x="276.7" y="187.6">4.7k</text>
<text x="303.1" y="191.5">2N2222</text>
<text x="379" y="191.4">R3</text>
<text x="394.2" y="189.4">10K</text>
<text x="394.2" y="186.3">R4</text>
<text x="475" y="191.6">IRFZ44N</text>
<text x="508.5" y="189.8">IRFZ44N</text>
<text x="536.7" y="189.8">IRFZ44N</text>
<text x="303.5" y="197.5">Q3</text>
<text x="379" y="194.7">1K</text>
<text x="435.8" y="196.9">C1</text>
<text x="34.8" y="200.4" transform="rotate(-90 34.8 200.4)">Waveshare 2 inch with pads</text>
<text x="137.1" y="203.4" transform="rotate(-90 137.1 203.4)">HDR-M-2.54_1x8</text>
<text x="405.5" y="201.9">2N2222</text>
<text x="406.1" y="198.8">Q1</text>
<text x="435.8" y="200.1">10u</text>
<text x="485.2" y="212.7">J4</text>
<text x="340.6" y="267.5">J3</text>
<text x="82.5" y="274.4">FAN1</text>
<text x="296" y="274.4">RLY1</text>
<text x="157.8" y="281.2">100k</text>
<text x="157.8" y="278">R26</text>
<text x="45.7" y="293.8">R13</text>
<text x="286.9" y="290.3">D1</text>
<text x="431.2" y="293.9">R15</text>
<text x="443.6" y="293.9">R16</text>
<text x="484.7" y="294">U6</text>
<text x="45.7" y="297">4.7k</text>
<text x="280" y="298.3" transform="rotate(-90 280 298.3)">1N4007W</text>
<text x="431.2" y="297.1">4.7K</text>
<text x="443.6" y="297.1">4.7K</text>
<text x="484.7" y="297">INA260</text>
<text x="72.1" y="304.1">2N2222</text>
<text x="72.1" y="301">Q5</text>
<text x="158.2" y="305.9">NTC</text>
<text x="158.2" y="302.7">R25</text>
<text x="180.1" y="304.5">C6</text>
<text x="180.1" y="307.7">0.1u</text>
<text x="264.4" y="311.1">2k</text>
<text x="264.4" y="307.9">R7</text>
<text x="285.5" y="315.1">Q4</text>
<text x="364" y="316.8">CN2</text>
<text x="285.5" y="318.2">2N2222</text>
</g>
<g font-size="3.2" fill="#00f">
<text x="340.3" y="64.8">1</text>
<text x="388.2" y="64.8">30</text>
<text x="340.3" y="68.4">2</text>
<text x="340.3" y="71.9">3</text>
<text x="344.8" y="66.3">3V3</text>
<text x="344.8" y="69.8">GND</text>
<text x="378.4" y="69.8">GND</text>
<text x="379.8" y="66.3">VIN</text>
<text x="388.2" y="68.4">29</text>
<text x="388.2" y="71.9">28</text>
<text x="202.7" y="77.2">4</text>
<text x="240" y="77.2">8</text>
<text x="340.3" y="75.4">4</text>
<text x="344.8" y="73.3">D15</text>
<text x="344.8" y="76.8">D2</text>
<text x="379.3" y="76.8">D12</text>
<text x="379.3" y="73.3">D13</text>
<text x="388.2" y="75.4">27</text>
<text x="23.3" y="80.7">1</text>
<text x="26.8" y="79">1</text>
<text x="26.8" y="82.5">2</text>
<text x="36.9" y="79">1</text>
<text x="54.8" y="79">2</text>
<text x="68.7" y="79">1</text>
<text x="73.2" y="80.4">1</text>
<text x="80.3" y="80.4">2</text>
<text x="84.8" y="79">2</text>
<text x="95" y="79">1</text>
<text x="95" y="82.5">2</text>
<text x="98.5" y="80.7">AC</text>
<text x="106.2" y="80.7">+VO</text>
<text x="115" y="82.5">3</text>
<text x="115" y="79">4</text>
<text x="202.7" y="80.7">3</text>
<text x="207.2" y="78.6">IN+</text>
<text x="207.2" y="82.1">IN+</text>
<text x="228.2" y="78.6">OUT+</text>
<text x="228.2" y="82.1">OUT+</text>
<text x="240" y="80.7">7</text>
<text x="340.3" y="79">5</text>
<text x="340.3" y="82.5">6</text>
<text x="344.8" y="80.4">D4</text>
<text x="344.8" y="83.9">RX2</text>
<text x="379.3" y="83.9">D27</text>
<text x="379.3" y="80.4">D14</text>
<text x="388.2" y="82.5">25</text>
<text x="388.2" y="79">26</text>
<text x="497" y="82.5">2</text>
<text x="23.3" y="84.2">2</text>
<text x="98.5" y="84.2">AC</text>
<text x="107.4" y="84.2">-VO</text>
<text x="202.7" y="87.8">2</text>
<text x="207.2" y="89.2">IN-</text>
<text x="229.3" y="89.2">OUT-</text>
<text x="240" y="87.8">6</text>
<text x="340.3" y="86">7</text>
<text x="340.3" y="89.5">8</text>
<text x="344.8" y="87.4">TX2</text>
<text x="379.3" y="87.4">D26</text>
<text x="388.2" y="86">24</text>
<text x="388.2" y="89.5">23</text>
<text x="497" y="89.5">3</text>
<text x="517.3" y="86">1</text>
<text x="202.7" y="91.3">1</text>
<text x="207.2" y="92.7">IN-</text>
<text x="229.3" y="92.7">OUT-</text>
<text x="240" y="91.3">5</text>
<text x="340.3" y="93.1">9</text>
<text x="344.8" y="90.9">D5</text>
<text x="344.8" y="94.5">D18</text>
<text x="379.3" y="90.9">D25</text>
<text x="379.3" y="94.5">D33</text>
<text x="388.2" y="93.1">22</text>
<text x="338.3" y="96.6">10</text>
<text x="338.3" y="100.1">11</text>
<text x="344.8" y="98">D19</text>
<text x="344.8" y="101.5">D21</text>
<text x="379.3" y="98">D32</text>
<text x="379.3" y="101.5">D35</text>
<text x="388.2" y="96.6">21</text>
<text x="388.2" y="100.1">20</text>
<text x="338.3" y="103.6">12</text>
<text x="338.3" y="107.2">13</text>
<text x="344.8" y="105.1">RX0</text>
<text x="379.3" y="105.1">D34</text>
<text x="388.2" y="103.6">19</text>
<text x="388.2" y="107.2">18</text>
<text x="338.3" y="110.7">14</text>
<text x="344.8" y="108.6">TX0</text>
<text x="344.8" y="112.1">D22</text>
<text x="381.2" y="108.6">VN</text>
<text x="381.6" y="112.1">VP</text>
<text x="388.2" y="110.7">17</text>
<text x="338.3" y="114.2">15</text>
<text x="344.8" y="115.6">D23</text>
<text x="381.3" y="115.6">EN</text>
<text x="388.2" y="114.2">16</text>
<text x="56.6" y="170.7">1</text>
<text x="309.9" y="172.1">+</text>
<text x="48" y="179.1">DIN</text>
<text x="56.6" y="174.2">2</text>
<text x="56.6" y="177.7">3</text>
<text x="47.9" y="182.7">CLK</text>
<text x="56.6" y="181.3">4</text>
<text x="56.6" y="184.8">5</text>
<text x="49.5" y="189.7">DC</text>
<text x="49.7" y="186.2">CS</text>
<text x="56.6" y="188.3">6</text>
<text x="56.6" y="191.8">7</text>
<text x="47.8" y="193.3">RST</text>
<text x="50.2" y="196.8">BL</text>
<text x="56.6" y="195.4">8</text>
<text x="289.8" y="279.7">IN</text>
<text x="314.5" y="281.4">NC</text>
<text x="291.6" y="283.6">2</text>
<text x="316.2" y="285.3">4</text>
<text x="314.3" y="288.5">CO</text>
<text x="316.2" y="292">3</text>
<text x="289.4" y="297.3">OUT</text>
<text x="314.5" y="295.6">NO</text>
<text x="316.6" y="299.4">5</text>
<text x="291.3" y="301.2">1</text>
<text x="472.6" y="301.2">1</text>
<text x="472.6" y="304.7">2</text>
<text x="477.1" y="302.6">VCC</text>
<text x="490.5" y="302.6">IN+</text>
<text x="499.3" y="301.2">10</text>
<text x="499.3" y="304.7">9</text>
<text x="472.6" y="308.3">3</text>
<text x="472.6" y="311.8">4</text>
<text x="477.1" y="306.1">GND</text>
<text x="477.1" y="309.7">SCL</text>
<text x="491.7" y="306.1">IN-</text>
<text x="472.6" y="315.3">5</text>
<text x="477.1" y="313.2">SDA</text>
<text x="477.1" y="316.7">Alert</text>
<text x="359.5" y="320.6">2</text>
<text x="363" y="322.4">2</text>
<text x="472.6" y="318.8">6</text>
<text x="472.6" y="322.4">7</text>
<text x="477.1" y="320.3">VBus</text>
<text x="477.1" y="323.8">VIN+</text>
<text x="359.5" y="324.1">1</text>
<text x="363" y="325.9">1</text>
<text x="472.6" y="325.9">8</text>
<text x="477.1" y="327.3">VIN-</text>
</g>
<g font-size="3.2" fill="#f00">
<text x="507.8" y="77.2" transform="rotate(-90 507.8 77.2)">8</text>
<text x="47.5" y="172.1">VCC</text>
</g>
<g font-size="3.2">
<text x="507.8" y="97.5" transform="rotate(-90 507.8 97.5)">4</text>
<text x="46.8" y="175.6">GND</text>
<text x="143.2" y="179.5">1</text>
<text x="143.2" y="183">2</text>
<text x="143.2" y="186.5">3</text>
<text x="143.2" y="190.1">4</text>
<text x="143.2" y="193.6">5</text>
<text x="143.2" y="197.1">6</text>
<text x="143.2" y="200.7">7</text>
<text x="143.2" y="204.2">8</text>
<text x="479.9" y="212.7">1</text>
<text x="340.6" y="270.9">1</text>
</g>
<g font-size="2.5" fill="#00f">
<text x="24.8" y="273.3">freew</text>
<text x="24.8" y="275.8">not used because my fan</text>
<text x="31.7" y="273.3">heeling diode is</text>
<text x="24.8" y="278.3">has it inbuilt</text>
<text x="77.9" y="280">1</text>
<text x="77.9" y="285.3">2</text>
</g>
<text font-size="2.5" fill="#f00" x="80.6" y="281.1">+</text>
<text font-size="2.5" x="80.9" y="286.4">-</text>
<text font-size="1.8" fill="#00f" x="360" y="59.9">Micro USB</text>
</svg>
